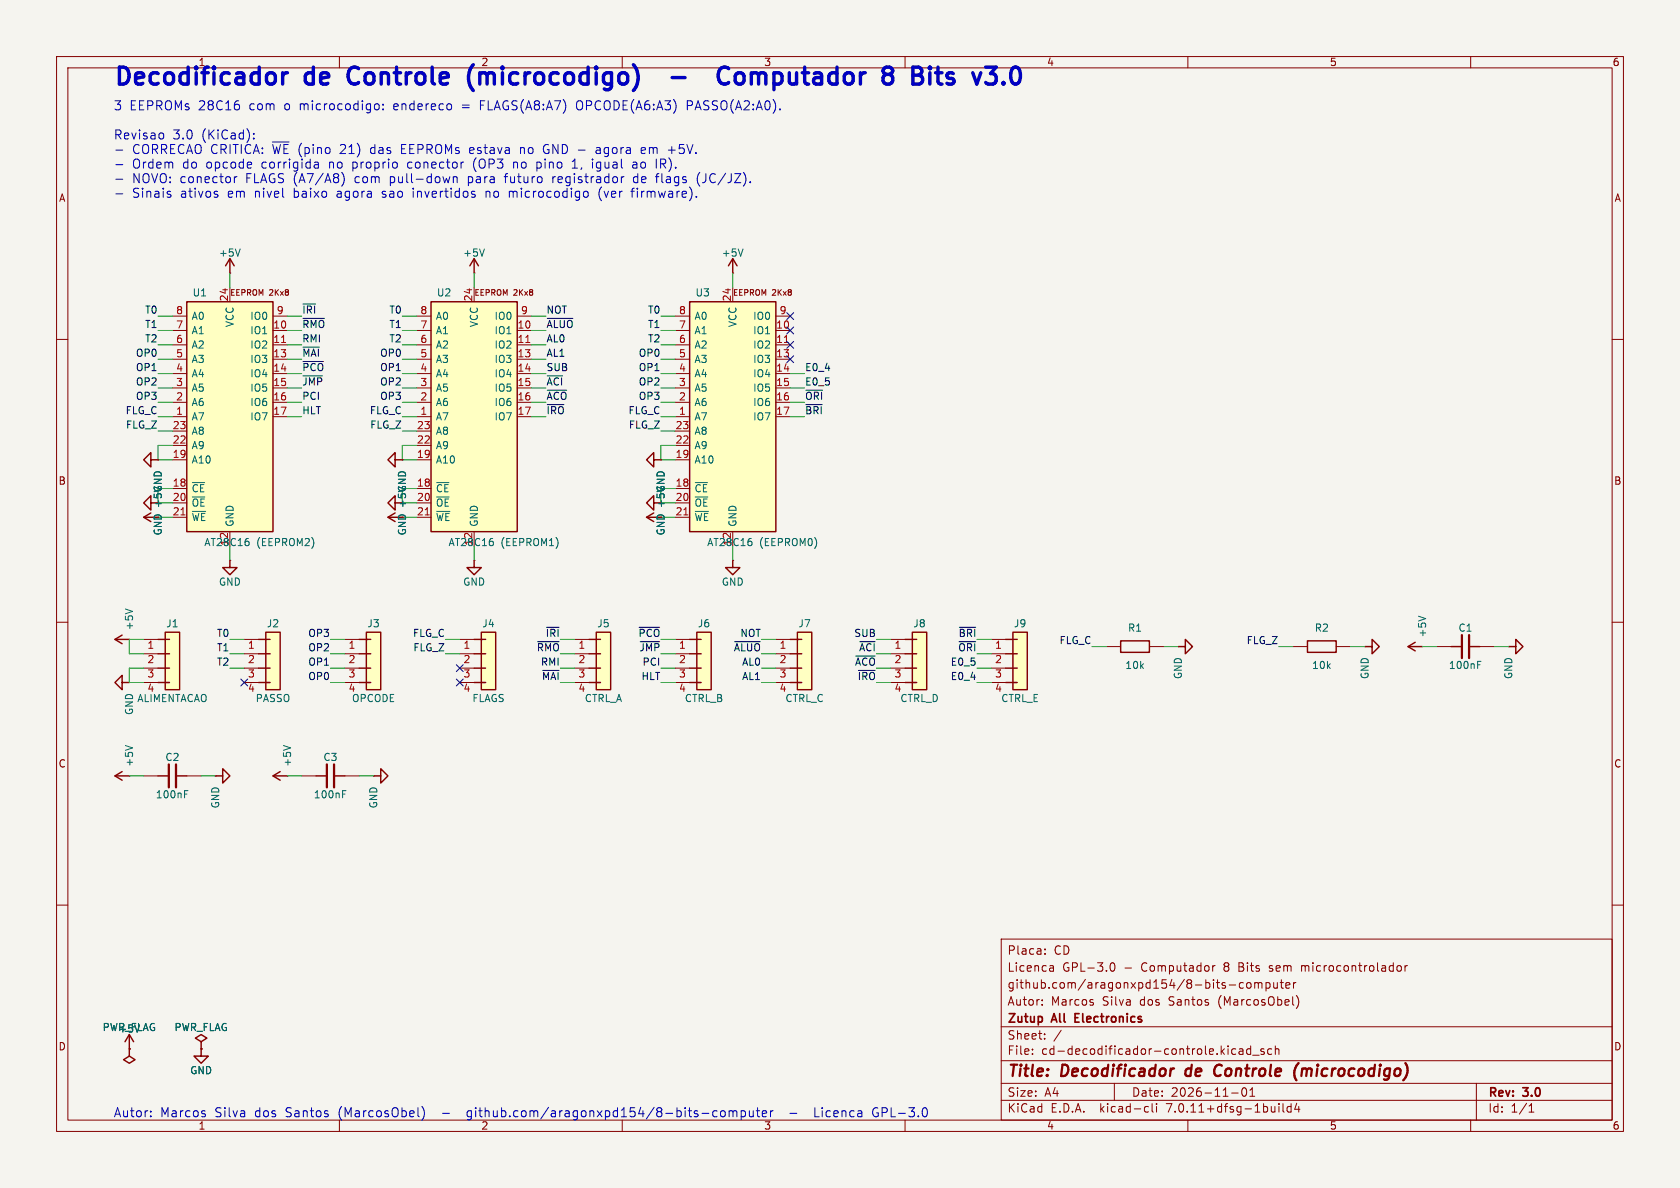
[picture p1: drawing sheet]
<svg xmlns="http://www.w3.org/2000/svg" width="297mm" height="210mm" viewBox="0 0 297 210" stroke-linecap="round" stroke-linejoin="round" font-family="sans-serif">
<path d="M0 0h297v210h-297z" fill="#f5f4ef" stroke="#f5f4ef" stroke-width=".18"/>
<g fill="none" stroke="#840000" stroke-width=".18">
<path d="M10 10h277v190h-277zM12 12h273v186h-273zM60 10v2M110 10v2M160 10v2M210 10v2M260 10v2M10 60h2M30.5 58.4h2.5M30.5 55.9h2.5M40.6 48.3h.1M40.6 50.8v2.5"/>
<path d="M48.3 58.4h2.5M48.3 55.9h2.5M73.7 58.4h2.5M73.7 55.9h2.5M83.8 48.3h.1M83.8 50.8v2.5M91.4 58.4h2.6M91.4 55.9h2.6M119.4 58.4h2.5M119.4 55.9h2.5M129.5 48.3h.1M129.5 50.8v2.5"/>
<path d="M137.2 58.4h2.5M137.2 55.9h2.5M285 60h2M30.5 73.7h2.5M30.5 61h2.5M30.5 63.5h2.5M30.5 66h2.5M30.5 68.6h2.5M30.5 71.1h2.5M30.5 78.7h2.5M30.5 76.2h2.5M48.3 73.7h2.5"/>
<path d="M48.3 61h2.5M48.3 63.5h2.5M48.3 66h2.5M48.3 68.6h2.5M48.3 71.1h2.5M73.7 73.7h2.5M73.7 61h2.5M73.7 63.5h2.5M73.7 66h2.5M73.7 68.6h2.5M73.7 71.1h2.5M73.7 78.7h2.5"/>
<path d="M73.7 76.2h2.5M91.4 73.7h2.6M91.4 61h2.6M91.4 63.5h2.6M91.4 66h2.6M91.4 68.6h2.6M91.4 71.1h2.6M119.4 73.7h2.5M119.4 61h2.5M119.4 63.5h2.5M119.4 66h2.5M119.4 68.6h2.5"/>
<path d="M119.4 71.1h2.5M119.4 78.7h2.5M119.4 76.2h2.5M137.2 73.7h2.5M137.2 61h2.5M137.2 63.5h2.5M137.2 66h2.5M137.2 68.6h2.5M137.2 71.1h2.5M27.9 81.3h.1M30.5 86.4h2.5M30.5 81.3h2.5"/>
<path d="M30.5 88.9h2.5M30.5 91.4h2.5M40.6 99.1h.1M40.6 94v2.5M71.1 81.3h.1M73.7 86.4h2.5M73.7 81.3h2.5M73.7 88.9h2.5M73.7 91.4h2.5M83.8 99.1h.1M83.8 94v2.5M116.8 81.3h.1"/>
<path d="M119.4 86.4h2.5M119.4 81.3h2.5M119.4 88.9h2.5M119.4 91.4h2.5M129.5 99.1h.1M129.5 94v2.5M10 110h2M22.9 113h.1M25.4 113h2.5M25.4 115.6h2.5M25.4 118.1h2.5M43.2 113h2.5"/>
<path d="M43.2 115.6h2.5M43.2 118.1h2.5M61 113h2.5M61 115.6h2.5M61 118.1h2.5M81.3 113h2.5M81.3 115.6h2.5M81.3 118.1h2.5M101.6 113h2.5M101.6 115.6h2.5M101.6 118.1h2.5M119.4 113h2.5"/>
<path d="M119.4 115.6h2.5M119.4 118.1h2.5M137.2 113h2.5M137.2 115.6h2.5M137.2 118.1h2.5M157.5 113h2.5M157.5 115.6h2.5M157.5 118.1h2.5M175.3 113h2.5M175.3 115.6h2.5M175.3 118.1h2.5M195.6 114.3h2.5"/>
<path d="M203.2 114.3h2.5M208.3 114.3h.1M228.6 114.3h2.5M236.2 114.3h2.6M241.3 114.3h.1M251.5 114.3h.1M254 114.3h2.5M261.6 114.3h2.6M266.7 114.3h.1M285 110h2M22.9 120.7h.1M22.9 137.2h.1"/>
<path d="M25.4 120.7h2.5M25.4 137.2h2.5M33 137.2h2.6M38.1 137.2h.1M43.2 120.7h2.5M50.8 137.2h.1M53.3 137.2h2.6M61 120.7h2.5M61 137.2h2.5M66 137.2h.1M81.3 120.7h2.5M101.6 120.7h2.5"/>
<path d="M119.4 120.7h2.5M137.2 120.7h2.5M157.5 120.7h2.5M175.3 120.7h2.5M10 160h2M285 160h2M177 166h108v32h-108zM184.2 177.6v.1M184.2 176.8v.1M184.7 168.6v.1M184.7 167.8v.1M185.7 170.7h.3l.2 .2v.8"/>
<path d="M186.2 171.6l-.5 .1M186.2 171.1h-.5M193.2 177.3v.3M196.4 170.3l.2-.1a.81 .81 0 0 1 .6 .6 .81 .81 0 0 1-.3 .8l-.2 .1a.81 .81 0 0 1-.3-1.4zM214.4 170.7v1M214.8 170.7l-.3 .1-.1 .2M217.3 174.1h1.2M219.8 173.8l-.4-.1-.3 .3v.4l.1 .2h.6M220.5 173.8l.2-.1 .4 .1 .1 .6-.2 .2-.3 .1-.2-.1zM221.8 173.8l.4-.1 .3 .2M221.8 173.7v1M222.5 173.9l.2-.2 .3 .1 .1 .9"/>
<path d="M222.5 173.9v.8M223.8 173.8l.4-.1 .3 .3v.4l-.1 .2h-.6M223.8 173.7v1.5M225.2 173.7v.9l.4 .1 .2-.1M225.8 173.7v1M226.3 173.7h.6M226.5 173.2v1.3l.4 .2M227.3 174.2l.7-.1v-.3l-.5-.1-.2 .2 .1 .7h.6M228.7 173.7v1M229.1 173.7l-.3 .1-.1 .2M229.2 176a1.72 1.72 0 0 1 0 2.3M230.1 170.7v1"/>
<path d="M230.2 170.8h-.1M247 171l.2-.3 .4 .1 .1 .2v.4l-.1 .2-.4 .1-.2-.3M248.4 170.7v1M248.8 170.7l-.3 .1-.1 .2M22.9 185.4h.1M35.6 185.4h.1M60 198v2M110 198v2M160 198v2M177 194.5h108M177 191.5h108M177 187.5h108"/>
<path d="M177 181.5h108M182.5 186.3v.1M182.5 185.5v.1M184.7 183.6v.1M184.7 182.8v.1M187.6 182.1l-1.3 2M197 191.5v3M202.6 195.6l.4 .1M203 196.5l-.4 .1M203.7 195.1v1.3l.2 .2M204.5 195.1v.1M204.5 195.6v1"/>
<path d="M210 198v2M217.7 193.2h1.2M217.9 186.3h.6M217.9 185.5h.6M219.1 185.5h.6v.9M219.7 192.4l.2-.1a.81 .81 0 0 1 .6 .6 .81 .81 0 0 1-.3 .8l-.2 .1a.81 .81 0 0 1-.3-1.4zM219.7 185.8h-.5a.29 .29 0 0 0-.2 .3 .29 .29 0 0 0 .2 .3l.5-.1M221 193.8h.8M221 192.7l.4-.4v1.5M221.1 185.5l-.4-.1-.3 .3v.4l.1 .2h.6M221.1 184.9v1.5M221.5 186.5h1.1"/>
<path d="M223.5 185.5l-.4-.1-.2 .2 .1 .2 .5 .2v.3h-.6M224.8 185.5l-.4-.1-.3 .3v.4l.1 .2h.6M225.5 185.5l.2-.1 .3 .1 .1 .9M225.5 184.9v1.5M226.1 195.1v.1M226.1 195.6v1M226.8 195.1v1.3l.2 .2M228.2 195.7l-.4-.1-.3 .3v.4l.2 .2h.5M228.2 195.1v1.5M229.2 195l-.3 1.1h.9M229.6 195.6v1M260 198v2"/>
<path d="M261 191.5v6.5M270.3 196.6h.9M270.3 195.5l.4-.4v1.5"/>
</g>
<g fill="none" stroke="#840000" stroke-width=".4">
<path d="M258.4 112.3v4M259.7 112.3v4M29.8 135.1v4.1M31.1 135.1v4.1M57.8 135.1v4.1M59.1 135.1v4.1M207.4 188.9h.2M209.7 189.1l-.2 .7 .4 .4M214.8 189.9a.68 .68 0 0 0 .9 .2M215.6 188.2a.88 .88 0 0 0-.9 .9M229.6 187.9a2.35 2.35 0 0 0-.4 3.1M230.2 188.9l-.1 1.3"/>
<path d="M230.5 188.9l-.3 .2"/>
</g>
<path d="M190.1 179.9h.5M190.8 179.2h-.7v1.5h.7" fill="none" stroke="#840000" stroke-width=".3"/>
<g fill="none" stroke="#840000" stroke-width=".25">
<path d="M33 53.3h15.3v40.7h-15.3zM39.9 47l.7-1.3 .8 1.3M40.6 45.7v2.6M76.2 53.3h15.2v40.7h-15.2zM83.1 47l.7-1.3 .8 1.3M83.8 45.7v2.6M121.9 53.3h15.3v40.7h-15.3zM128.8 47l.7-1.3 .8 1.3M129.5 45.7v2.6M25.4 91.4h2.5M26.7 81.3v-1.3l-1.3 1.3 1.3 1.3v-1.3h1.2M26.7 90.7l-1.3 .7 1.3 .8"/>
<path d="M26.7 88.9v-1.3l-1.3 1.3 1.3 1.3v-1.3h1.2M40.6 99.1v1.2h1.3l-1.3 1.3-1.2-1.3h1.2M68.6 91.4h2.5M69.8 88.9v-1.3l-1.2 1.3 1.2 1.3v-1.3h1.3M69.8 81.3v-1.3l-1.2 1.3 1.2 1.3v-1.3h1.3M69.8 90.7l-1.2 .7 1.2 .8M83.8 99.1v1.2h1.3l-1.3 1.3-1.3-1.3h1.3M114.3 91.4h2.5M115.6 88.9v-1.3l-1.3 1.3 1.3 1.3v-1.3h1.2M115.6 81.3v-1.3l-1.3 1.3 1.3 1.3v-1.3h1.2M115.6 90.7l-1.3 .7 1.3 .8M129.5 99.1v1.2h1.3l-1.3 1.3-1.2-1.3h1.2"/>
<path d="M20.3 113h2.6M21.6 112.3l-1.3 .7 1.3 .8M27.9 118.1h2.1M27.9 115.6h2.1M27.9 113h2.1M29.2 111.8h2.5v10.1h-2.5zM45.7 118.1h2.1M45.7 115.6h2.1M45.7 113h2.1M47 111.8h2.5v10.1h-2.5zM63.5 118.1h2M63.5 115.6h2"/>
<path d="M63.5 113h2M64.8 111.8h2.5v10.1h-2.5zM83.8 118.1h2.1M83.8 115.6h2.1M83.8 113h2.1M85.1 111.8h2.5v10.1h-2.5zM104.1 118.1h2.1M104.1 115.6h2.1M104.1 113h2.1M105.4 111.8h2.5v10.1h-2.5zM121.9 118.1h2.1M121.9 115.6h2.1"/>
<path d="M121.9 113h2.1M123.2 111.8h2.5v10.1h-2.5zM139.7 118.1h2M139.7 115.6h2M139.7 113h2M141 111.8h2.5v10.1h-2.5zM160 118.1h2.1M160 115.6h2.1M160 113h2.1M161.3 111.8h2.5v10.1h-2.5zM177.8 118.1h2M177.8 115.6h2"/>
<path d="M177.8 113h2M179.1 111.8h2.5v10.1h-2.5zM198.1 113.3h5.1v2h-5.1zM208.3 114.3h1.2v-1.3l1.3 1.3-1.3 1.3v-1.3M231.1 113.3h5.1v2h-5.1zM241.3 114.3h1.3v-1.3l1.2 1.3-1.2 1.3v-1.3M248.9 114.3h2.6M250.2 113.5l-1.3 .8 1.3 .8M256.5 114.3h1.9M259.7 114.3h1.9M266.7 114.3h1.3v-1.3l1.2 1.3-1.2 1.3v-1.3M20.3 137.2h2.6"/>
<path d="M21.6 120.7v-1.3l-1.3 1.3 1.3 1.2v-1.2h1.3M21.6 136.4l-1.3 .8 1.3 .7M27.9 120.7h2.1M27.9 137.2h1.9M31.1 137.2h1.9M38.1 137.2h1.3v-1.3l1.2 1.3-1.2 1.2v-1.2M45.7 120.7h2.1M48.3 137.2h2.5M49.5 136.4l-1.2 .8 1.2 .7M55.9 137.2h1.9M59.1 137.2h1.9M63.5 120.7h2"/>
<path d="M66 137.2h1.3v-1.3l1.3 1.3-1.3 1.2v-1.2M83.8 120.7h2.1M104.1 120.7h2.1M121.9 120.7h2.1M139.7 120.7h2M160 120.7h2.1M177.8 120.7h2M22.1 184.2l.8-1.3 .7 1.3M22.9 182.9v3.8l1 .6-1 .7-1.1-.7 1.1-.6M35.6 184.2l1-.7-1-.6-1.1 .6 1.1 .7v2.5h1.2l-1.2 1.3-1.3-1.3h1.3"/>
</g>
<g fill="none" stroke="#006464" stroke-width=".18">
<path d="M42.5 44l-.5 1.3M85.6 44l-.4 1.3M131.4 44l-.5 1.3M44 95.8v.5M87.2 95.8v.5M132.9 95.8v.5M22.2 107.7l1.2 .4M250.8 108.9l1.2 .5M261.2 117.5h.5M261.2 116.9h.6M22.2 131.8l1.2 .4M32.6 139.8h.6"/>
<path d="M50.1 131.8l1.3 .4M60.6 139.8h.6M32.6 140.4h.5M60.6 140.4h.4"/>
</g>
<g fill="#ffffc2" stroke="#ffffc2" stroke-width=".18">
<path d="M76.2 53.3h15.2v40.7h-15.2z"/>
<path d="M85.1 111.8h2.5v10.1h-2.5z"/>
<path d="M105.4 111.8h2.5v10.1h-2.5z"/>
<path d="M121.9 53.3h15.3v40.7h-15.3z"/>
<path d="M123.2 111.8h2.5v10.1h-2.5z"/>
<path d="M29.2 111.8h2.5v10.1h-2.5z"/>
<path d="M47 111.8h2.5v10.1h-2.5z"/>
<path d="M179.1 111.8h2.5v10.1h-2.5z"/>
<path d="M64.8 111.8h2.5v10.1h-2.5z"/>
<path d="M141 111.8h2.5v10.1h-2.5z"/>
<path d="M33 53.3h15.3v40.7h-15.3z"/>
<path d="M161.3 111.8h2.5v10.1h-2.5z"/>
</g>
<path d="M49.8 60.5h.7M93 60.5h.7M138.7 60.5h.7M32 91h.7M75.2 91h.7M120.9 91h.7" fill="none" stroke="#a90000" stroke-width=".18"/>
<g fill="none" stroke="#0f0f0f" stroke-width=".18">
<path d="M53.6 56.3h3.8M96.7 56.3h4.6M53.6 61.4h2.9M53.6 63.9h3.6M53.6 66.4h3.4M96.7 69h3.5M96.7 71.5h3M142.5 69h2.9M142.5 71.5h2.9M95 113.4h3.8M95.9 118.5h2.9M113 110.9h3.6"/>
<path d="M113.2 113.4h3.4M129.9 113.4h4.5M151.3 116h3.4M151.8 118.5h2.9M169.5 113.4h3M169.6 110.9h2.9"/>
</g>
<g fill="none" stroke="#0000c2" stroke-width=".18">
<path d="M66.5 18.4h.4l.1 .3v.6l-.5 .1M67.7 19.3v.1M67.7 18.4v.2M84.9 17.8v1.6M101.9 18.9l.3 .4M121.5 18.7h.6M122.1 17.8h-.6v1.6M20.5 26.5h1.2M20.5 29.1h1.2M20.5 31.7h1.2M20.5 34.3h1.2M28.6 23.5l.3 .3v.5l-.3 .3"/>
<path d="M30 34.3l.2 .3-.2 .3M30 33.8l.2 .1M38.3 34.3l.2 .3-.2 .3M38.3 33.8l.2 .1M41.4 31.2v1.1M41.6 31.3l-.2 .2M44.9 24.4v.2M44.9 23.6v.1M48.1 25.1h3M55.6 29.6h.7M56.2 28.7l.1 1M56.3 29l-.7 .2"/>
<path d="M60.6 30.8a1.86 1.86 0 0 1-.2 2.1M79.5 31.2l-.3 1.1M80.1 31.2v1.1M80.1 31.4l.3-.2 .3 .1 .1 1M81.8 28.7h.2M83.8 34.3l.2 .3-.2 .3M85.9 33.8v1.1M86 33.9l-.1 .1M90 33.8v1.1M90.5 33.8l-.5 .2M90.8 28.7v1M91 28.7l-.2 .1"/>
<path d="M92 26.1v1M92.3 26.1l-.3 .1M94.9 29.6l.5 .1M94.9 28.7v1.6M95.4 28.7h-.5M96.4 25.6l-.3 .6v.6l.3 .3M97.7 31.2v1.1M97.9 31.3l-.2 .2M101.2 29.7h.9M101.5 28.4l-.3 .2M101.6 28.1v1.6M103.8 33.9l.2 .2v.5l-.2 .2-.3 .1"/>
<path d="M104.7 28.1v.2M104.7 28.7v1M105.4 26.2h.6M106 33.7v1.1l.3 .7M106 26.5h-.4a.31 .31 0 0 0-.3 .3 .31 .31 0 0 0 .3 .3h.4M110 31.3l-.1 .2M111.5 33.8h.6M112.1 33.3l-.3 .1v.1v1.4M112.3 31.2l-.3 .3v.5l.3 .3M112.6 29l-.5 .1a.31 .31 0 0 0-.3 .3 .31 .31 0 0 0 .3 .3l.5-.1M114.1 26.3l-.2-.2h-.3l-.2 .2v.8h.6M114.1 26.5l-.7 .1"/>
<path d="M115.9 31.2h.6M116 28.1v1.6M116.2 30.8l-.1 .1M116.3 30.7h.2M116.8 28.1v1.6M116.8 29h.6M118.2 26.5h1.2M118.8 25.9v1.2M123.7 30.5a1.84 1.84 0 0 0 0 2.4M26.7 197.3v.1M26.7 196.4v.2M36.3 197v.3"/>
<path d="M74.6 195.6a1.83 1.83 0 0 1 0 2.4M82.7 197.9l.1 .1M82.7 196.4l-.1 .3v.4l.1 .2M126 197.1l.3 .3 .5-.1M126.8 196.4h-.5l-.3 .3M127.5 196.4h.4l.3 .3v.4l-.3 .3-.4-.1-.1-.2v-.4zM128.9 196.5l.5-.1 .2 .2M128.9 196.4v1M129.6 196.6l.2-.2h.4l.1 1M129.6 196.6v.8M131 196.4h.5l.3 .3v.4l-.2 .2h-.6M131 196.4v1.6"/>
<path d="M132.5 196.4l.1 .9 .3 .1 .3-.1M133.2 196.4v1M133.7 196.4h.6M133.9 195.8v1.4l.1 .1 .3 .1M134.8 196.9l.7-.2v-.3h-.5l-.2 .2v.7h.7M136.2 196.4v1M136.7 196.4h-.3l-.2 .3M139.6 196.8h1.3M144.1 195.8v1.6h.7M155 196.7h.3M155.2 195.9a.79 .79 0 0 0-1 .6 .79 .79 0 0 0 .6 .9l.4-.1"/>
</g>
<g fill="none" stroke="#0000c2" stroke-width=".6">
<path d="M22.5 12.3l-.2-.3-.5-.1h-.7v3M33.3 11.9v3M34.7 11.9l-.2 .1 .2 .1M36.8 11.9l-.5 .1M37.8 11.9l-.1 .1 .1 .1M37.8 11.9l.2 .1-.2 .1M37.8 11.9v.2M45.8 11.9v3M50 12.9v2M50.8 12.9a.77 .77 0 0 0-.8 .5M55.4 11.9v3M63.4 12.1a1.12 1.12 0 0 0-1.3-.1 1.12 1.12 0 0 0-.6 1.1v.5l.3 .8"/>
<path d="M70.1 11.9v2.5M76.4 11.9v2.5M83.7 11.4a3.4 3.4 0 0 0 0 4.6M88.8 11.9l-.1 .1 .1 .1M88.8 11.9l.2 .1-.2 .1M88.8 11.9v.2M104 11.9v3M105.4 11.9l-.1 .1 .1 .1M105.4 11.9l.1 .1-.1 .1M105.4 11.9v.2M112 11.4l.5 .9M118.8 13.7h2.3"/>
<path d="M128.8 12.1a1.12 1.12 0 0 0-1.3-.1 1.12 1.12 0 0 0-.5 1.1 1.27 1.27 0 0 0 .3 1.4 1.27 1.27 0 0 0 1.4 .2l.1-.1M130.1 13.1a.81 .81 0 0 1 .8-.3 .81 .81 0 0 1 .6 .6v.9a.81 .81 0 0 1-.7 .6 .81 .81 0 0 1-.8-.6v-.9zM132.8 12.9v2M133.3 12.9l-.5 .2M142.3 11.9v2.5M148 11.9v3M156.3 12.1l.4-.2h.6l.4 .2M161.4 11.9h1a.73 .73 0 0 1 .6 .7 .73 .73 0 0 1-.6 .7 .8 .8 0 0 1 .7 .7 .8 .8 0 0 1-.6 .9h-1.1zM161.4 13.3h1M164.4 11.9l-.1 .1 .1 .1M164.4 11.9l.1 .1-.1 .1M164.4 11.9v.2"/>
<path d="M165.8 11.9v2.5M168.3 13.9l.2 .1 .2 .3-.2 .4-.2 .2M168.3 12.9l.2 .1M174.3 11.9h1.8l-1 1.1M179 12.1a.69 .69 0 0 1 1.1 0M180.3 12.4l.1 .6-.1 1.3"/>
</g>
<g fill="none" stroke="#009600" stroke-width=".18">
<path d="M27.9 58.4h2.6M27.9 55.9h2.6M40.6 48.3v2.5M50.8 58.4h2.5M50.8 55.9h2.5M71.1 58.4h2.6M71.1 55.9h2.6M83.8 48.3v2.5M94 58.4h2.5M94 55.9h2.5M116.8 58.4h2.6M116.8 55.9h2.6"/>
<path d="M129.5 48.3v2.5M27.9 76.2h2.6M27.9 68.6h2.6M27.9 66h2.6M27.9 73.7h2.6M27.9 63.5h2.6M27.9 61h2.6M27.9 71.1h2.6M30.5 78.7h-2.6v2.6h2.6M50.8 68.6h2.5M50.8 66h2.5M50.8 73.7h2.5"/>
<path d="M50.8 63.5h2.5M50.8 61h2.5M50.8 71.1h2.5M71.1 76.2h2.6M71.1 68.6h2.6M71.1 66h2.6M71.1 73.7h2.6M71.1 63.5h2.6M71.1 61h2.6M71.1 71.1h2.6M73.7 78.7h-2.6v2.6h2.6M94 68.6h2.5"/>
<path d="M94 66h2.5M94 73.7h2.5M94 63.5h2.5M94 61h2.5M94 71.1h2.5M116.8 76.2h2.6M116.8 68.6h2.6M116.8 66h2.6M116.8 73.7h2.6M116.8 63.5h2.6M116.8 61h2.6M116.8 71.1h2.6"/>
<path d="M119.4 78.7h-2.6v2.6h2.6M139.7 68.6h2.5M139.7 66h2.5M139.7 73.7h2.5M139.7 71.1h2.5M27.9 91.4h2.6M27.9 88.9h2.6M27.9 86.4h2.6M40.6 96.5v2.6M71.1 91.4h2.6M71.1 88.9h2.6M71.1 86.4h2.6"/>
<path d="M83.8 96.5v2.6M116.8 91.4h2.6M116.8 88.9h2.6M116.8 86.4h2.6M129.5 96.5v2.6M25.4 113h-2.5v2.6h2.5M25.4 118.1h-2.5v2.6h2.5M40.6 113h2.6M40.6 118.1h2.6M40.6 115.6h2.6M58.4 113h2.6M58.4 118.1h2.6"/>
<path d="M58.4 115.6h2.6M78.7 113h2.6M78.7 115.6h2.6M99.1 113h2.5M99.1 118.1h2.5M116.8 113h2.6M116.8 118.1h2.6M116.8 115.6h2.6M134.6 113h2.6M134.6 118.1h2.6M154.9 113h2.6M172.7 113h2.6"/>
<path d="M172.7 118.1h2.6M193 114.3h2.6M205.7 114.3h2.6M226.1 114.3h2.5M238.8 114.3h2.5M251.5 114.3h2.5M264.2 114.3h2.5M22.9 137.2h2.5M35.6 137.2h2.5M50.8 137.2h2.5M58.4 120.7h2.6M63.5 137.2h2.5"/>
<path d="M116.8 120.7h2.6M134.6 120.7h2.6M172.7 120.7h2.6"/>
</g>
<g fill="none" stroke="#000084" stroke-width=".18">
<path d="M139.1 55.3l1.2 1.2M139.1 57.8l1.2 1.2M140.3 55.3l-1.2 1.2M140.3 57.8l-1.2 1.2M139.1 62.9l1.2 1.2M139.1 60.4l1.2 1.2M140.3 62.9l-1.2 1.2M140.3 60.4l-1.2 1.2M80.7 117.5l1.2 1.2M81.9 117.5l-1.2 1.2M42.6 120l1.2 1.3M43.8 120l-1.2 1.3"/>
<path d="M80.7 120l1.2 1.3M81.9 120l-1.2 1.3"/>
</g>
<g font-size="4.2" fill="#0000c2">
<text x="20" y="16.5">Decodificador</text>
<text x="54.2" y="16.5">de</text>
<text x="63" y="16.5">Controle</text>
<text x="85.3" y="16.5">(microcodigo)</text>
<text x="134.4" y="16.5">Computador</text>
<text x="164.7" y="16.5">8</text>
<text x="171.1" y="16.5">Bits</text>
</g>
<g font-size="2.8" fill="#840000">
<text x="178" y="190.9">Title:</text>
<text x="187.7" y="190.9">Decodificador</text>
<text x="210.5" y="190.9">de</text>
<text x="216.3" y="190.9">Controle</text>
<text x="231.2" y="190.9">(microcodigo)</text>
</g>
<g font-size="2.2" fill="#0000c2">
<text x="20" y="19.8">3</text>
<text x="22.9" y="19.8">EEPROMs 28C16</text>
<text x="44.2" y="19.8">com</text>
<text x="50.5" y="19.8">o</text>
<text x="53.3" y="19.8">microcodigo:</text>
<text x="70" y="19.8">endereco</text>
<text x="82.2" y="19.8">=</text>
<text x="85.6" y="19.8">FLAGS(A8:A7)</text>
<text x="102.8" y="19.8">OPCODE(A6:A3)</text>
<text x="122.4" y="19.8">PASSO(A2:A0).</text>
<text x="20" y="25">Revisao</text>
<text x="23.3" y="27.5">CORRECAO CRITICA: ~{WE}</text>
<text x="30.5" y="25">3.0</text>
<text x="35.7" y="25">(KiCad):</text>
<text x="52.9" y="27.5">(pino</text>
<text x="60.5" y="27.5">21)</text>
<text x="65.9" y="27.5">das</text>
<text x="71.5" y="27.5">EEPROMs estava</text>
<text x="92.8" y="27.5">no</text>
<text x="97" y="27.5">GND -</text>
<text x="106.6" y="27.5">agora</text>
<text x="114.7" y="27.5">em</text>
<text x="119.6" y="27.5">+5V.</text>
<text x="23.3" y="30.1">Ordem</text>
<text x="23.3" y="32.7">NOVO: conector</text>
<text x="23.3" y="35.3">Sinais</text>
<text x="31.9" y="35.3">ativos</text>
<text x="32.3" y="30.1">do</text>
<text x="36.6" y="30.1">opcode</text>
<text x="40.4" y="35.3">em</text>
<text x="43.6" y="32.7">FLAGS (A7/A8)</text>
<text x="45.2" y="35.3">nivel</text>
<text x="46.5" y="30.1">corrigida</text>
<text x="52.2" y="35.3">baixo</text>
<text x="58.5" y="30.1">no</text>
<text x="60" y="35.3">agora</text>
<text x="62.7" y="30.1">proprio</text>
<text x="63" y="32.7">com</text>
<text x="68.1" y="35.3">sao</text>
<text x="69.4" y="32.7">pull-down</text>
<text x="72.6" y="30.1">conector</text>
<text x="73.7" y="35.3">invertidos</text>
<text x="83.3" y="32.7">para</text>
<text x="84.3" y="30.1">(OP3</text>
<text x="86.7" y="35.3">no</text>
<text x="90" y="32.7">futuro</text>
<text x="90.9" y="35.3">microcodigo</text>
<text x="91.6" y="30.1">no</text>
<text x="95.8" y="30.1">pino</text>
<text x="98.5" y="32.7">registrador</text>
<text x="102.3" y="30.1">1,</text>
<text x="105.9" y="30.1">igual</text>
<text x="106.9" y="35.3">(ver</text>
<text x="112.9" y="35.3">firmware).</text>
<text x="113" y="32.7">de</text>
<text x="113.2" y="30.1">ao</text>
<text x="117.1" y="32.7">flags</text>
<text x="117.5" y="30.1">IR).</text>
<text x="124.4" y="32.7">(JC/JZ).</text>
<text x="20" y="197.8">Autor:</text>
<text x="28.3" y="197.8">Marcos</text>
<text x="38" y="197.8">Silva</text>
<text x="45.2" y="197.8">dos</text>
<text x="50.7" y="197.8">Santos</text>
<text x="60.2" y="197.8">(MarcosObel)</text>
<text x="78.7" y="197.8">-</text>
<text x="83.4" y="197.8">github.com/aragonxpd154/8-bits-computer</text>
<text x="145.4" y="197.8">Licenca</text>
<text x="155.8" y="197.8">GPL-3.0</text>
</g>
<g font-size="2.1" fill="#840000">
<text x="178" y="172">Licenca</text>
<text x="178" y="169">Placa:</text>
<text x="186.3" y="169">CD</text>
<text x="187.8" y="172">GPL-3.0</text>
<text x="198.7" y="172">-</text>
<text x="201.9" y="172">Computador</text>
<text x="216.6" y="172">8</text>
<text x="219.4" y="172">Bits</text>
<text x="224.9" y="172">sem</text>
<text x="230.7" y="172">microcontrolador</text>
<text x="178" y="178">Autor:</text>
<text x="178" y="175">github.com/aragonxpd154/8-bits-computer</text>
<text x="185.8" y="178">Marcos</text>
<text x="195" y="178">Silva</text>
<text x="201.7" y="178">dos</text>
<text x="206.9" y="178">Santos</text>
<text x="215.8" y="178">(MarcosObel)</text>
<text x="178" y="184">Sheet:</text>
<text x="178" y="181.2">Zutup</text>
<text x="186.1" y="181.2">All</text>
<text x="190.7" y="181.2">Electronics</text>
<text x="178" y="186.7">File:</text>
<text x="184.1" y="186.7">cd-decodificador-controle.kicad_sch</text>
<text x="178" y="196.9">KiCad</text>
<text x="178" y="194.1">Size:</text>
<text x="184.7" y="194.1">A4</text>
<text x="185.7" y="196.9">E.D.A.</text>
<text x="194.6" y="196.9">kicad-cli</text>
<text x="200" y="194.1">Date:</text>
<text x="206.5" y="196.9">7.0.11+dfsg-1build4</text>
<text x="207" y="194.1">2026-11-01</text>
<text x="263" y="194.3">Rev:</text>
<text x="263" y="196.9">Id:</text>
<text x="267.1" y="196.9">1/1</text>
<text x="269.4" y="194.3">3.0</text>
</g>
<text font-size="1.8" fill="#0000c2" x="35" y="11.9">1</text>
<g font-size="1.8" fill="#840000">
<text x="85" y="11.9">2</text>
<text x="135" y="11.9">3</text>
<text x="185" y="11.9">4</text>
<text x="235" y="11.9">5</text>
<text x="285" y="11.9">6</text>
<text x="10.3" y="35.9">A</text>
<text x="285.3" y="35.9">A</text>
<text x="10.3" y="85.9">B</text>
<text x="285.3" y="85.9">B</text>
<text x="28.8" y="94.7" transform="rotate(-90 28.8 94.7)">GND +5VGND</text>
<text x="72" y="94.7" transform="rotate(-90 72 94.7)">GND +5VGND</text>
<text x="117.7" y="94.7" transform="rotate(-90 117.7 94.7)">GND +5VGND</text>
<text x="10.3" y="135.9">C</text>
<text x="285.3" y="135.9">C</text>
<text x="10.3" y="185.9">D</text>
<text x="285.3" y="185.9">D</text>
<text x="35" y="199.9">1</text>
<text x="85" y="199.9">2</text>
<text x="135" y="199.9">3</text>
<text x="185" y="199.9">4</text>
<text x="235" y="199.9">5</text>
<text x="285" y="199.9">6</text>
</g>
<g font-size="1.8" fill="#006464">
<text x="38.6" y="45.6">+5V</text>
<text x="81.8" y="45.6">+5V</text>
<text x="127.5" y="45.6">+5V</text>
<text x="34" y="52.6">U1</text>
<text x="77.1" y="52.6">U2</text>
<text x="122.9" y="52.6">U3</text>
<text x="33.8" y="59.3">A1</text>
<text x="33.8" y="56.7">A0</text>
<text x="41.5" y="57.9" transform="rotate(-90 41.5 57.9)">VCC</text>
<text x="44.2" y="59.3">IO1</text>
<text x="44.2" y="56.7">IO0</text>
<text x="77" y="59.3">A1</text>
<text x="77" y="56.7">A0</text>
<text x="84.7" y="57.9" transform="rotate(-90 84.7 57.9)">VCC</text>
<text x="87.3" y="59.3">IO1</text>
<text x="87.3" y="56.7">IO0</text>
<text x="122.7" y="59.3">A1</text>
<text x="122.7" y="56.7">A0</text>
<text x="130.4" y="57.9" transform="rotate(-90 130.4 57.9)">VCC</text>
<text x="133.1" y="59.3">IO1</text>
<text x="133.1" y="56.7">IO0</text>
<text x="33.8" y="64.4">A3</text>
<text x="33.8" y="61.8">A2</text>
<text x="44.2" y="61.8">IO2</text>
<text x="44.2" y="64.4">IO3</text>
<text x="77" y="64.4">A3</text>
<text x="77" y="61.8">A2</text>
<text x="87.3" y="61.8">IO2</text>
<text x="87.3" y="64.4">IO3</text>
<text x="122.7" y="64.4">A3</text>
<text x="122.7" y="61.8">A2</text>
<text x="133.1" y="61.8">IO2</text>
<text x="133.1" y="64.4">IO3</text>
<text x="33.8" y="72">A6</text>
<text x="33.8" y="69.4">A5</text>
<text x="33.8" y="66.9">A4</text>
<text x="44.2" y="66.9">IO4</text>
<text x="44.2" y="69.4">IO5</text>
<text x="44.2" y="72">IO6</text>
<text x="77" y="72">A6</text>
<text x="77" y="69.4">A5</text>
<text x="77" y="66.9">A4</text>
<text x="87.3" y="66.9">IO4</text>
<text x="87.3" y="69.4">IO5</text>
<text x="87.3" y="72">IO6</text>
<text x="122.7" y="72">A6</text>
<text x="122.7" y="69.4">A5</text>
<text x="122.7" y="66.9">A4</text>
<text x="133.1" y="66.9">IO4</text>
<text x="133.1" y="69.4">IO5</text>
<text x="133.1" y="72">IO6</text>
<text x="33.8" y="74.5">A7</text>
<text x="33.8" y="77.1">A8</text>
<text x="44.2" y="74.5">IO7</text>
<text x="77" y="74.5">A7</text>
<text x="77" y="77.1">A8</text>
<text x="87.3" y="74.5">IO7</text>
<text x="122.7" y="74.5">A7</text>
<text x="122.7" y="77.1">A8</text>
<text x="133.1" y="74.5">IO7</text>
<text x="33.8" y="82.1">A10</text>
<text x="33.8" y="79.6">A9</text>
<text x="77" y="82.1">A10</text>
<text x="77" y="79.6">A9</text>
<text x="122.7" y="82.1">A10</text>
<text x="122.7" y="79.6">A9</text>
<text x="33.8" y="87.2">~{CE}</text>
<text x="33.8" y="89.8">~{OE}</text>
<text x="77" y="87.2">~{CE}</text>
<text x="77" y="89.8">~{OE}</text>
<text x="122.7" y="87.2">~{CE}</text>
<text x="122.7" y="89.8">~{OE}</text>
<text x="33.8" y="92.3">~{WE}</text>
<text x="41.5" y="93.2" transform="rotate(-90 41.5 93.2)">GND</text>
<text x="77" y="92.3">~{WE}</text>
<text x="84.7" y="93.2" transform="rotate(-90 84.7 93.2)">GND</text>
<text x="122.7" y="92.3">~{WE}</text>
<text x="130.4" y="93.2" transform="rotate(-90 130.4 93.2)">GND</text>
<text x="36" y="96.7">AT28C16</text>
<text x="40.4" y="96.6" transform="rotate(-90 40.4 96.6)">12</text>
<text x="45.4" y="96.7">(EEPROM2)</text>
<text x="79.2" y="96.7">AT28C16</text>
<text x="83.6" y="96.6" transform="rotate(-90 83.6 96.6)">12</text>
<text x="88.5" y="96.7">(EEPROM1)</text>
<text x="124.9" y="96.7">AT28C16</text>
<text x="129.3" y="96.6" transform="rotate(-90 129.3 96.6)">12</text>
<text x="134.3" y="96.7">(EEPROM0)</text>
<text x="38.6" y="103.7">GND</text>
<text x="81.8" y="103.7">GND</text>
<text x="127.5" y="103.7">GND</text>
<text x="23.7" y="111.5" transform="rotate(-90 23.7 111.5)">+5V</text>
<text x="29.3" y="111.1">J1</text>
<text x="47.1" y="111.1">J2</text>
<text x="64.8" y="111.1">J3</text>
<text x="85.2" y="111.1">J4</text>
<text x="105.5" y="111.1">J5</text>
<text x="123.3" y="111.1">J6</text>
<text x="141" y="111.1">J7</text>
<text x="161.4" y="111.1">J8</text>
<text x="179.1" y="111.1">J9</text>
<text x="199.3" y="111.9">R1</text>
<text x="232.3" y="111.9">R2</text>
<text x="252.3" y="112.8" transform="rotate(-90 252.3 112.8)">+5V</text>
<text x="257.7" y="111.9">C1</text>
<text x="198.8" y="118.5">10k</text>
<text x="231.9" y="118.5">10k</text>
<text x="256" y="118.5">100nF</text>
<text x="24.2" y="124.3">ALIMENTACAO</text>
<text x="45.1" y="124.3">PASSO</text>
<text x="61.5" y="122.6">4</text>
<text x="62.1" y="124.3">OPCODE</text>
<text x="83.4" y="124.3">FLAGS</text>
<text x="103.3" y="124.3">CTRL_A</text>
<text x="119.9" y="122.6">4</text>
<text x="121" y="124.3">CTRL_B</text>
<text x="137.7" y="122.6">4</text>
<text x="138.8" y="124.3">CTRL_C</text>
<text x="158" y="122.6">4</text>
<text x="159.1" y="124.3">CTRL_D</text>
<text x="176.9" y="124.3">CTRL_E</text>
<text x="209.1" y="120.1" transform="rotate(-90 209.1 120.1)">GND</text>
<text x="242.2" y="120.1" transform="rotate(-90 242.2 120.1)">GND</text>
<text x="267.6" y="120.1" transform="rotate(-90 267.6 120.1)">GND</text>
<text x="23.7" y="126.5" transform="rotate(-90 23.7 126.5)">GND</text>
<text x="23.7" y="135.6" transform="rotate(-90 23.7 135.6)">+5V</text>
<text x="29.1" y="134.7">C2</text>
<text x="51.7" y="135.6" transform="rotate(-90 51.7 135.6)">+5V</text>
<text x="57.1" y="134.7">C3</text>
<text x="27.4" y="141.3">100nF</text>
<text x="39" y="143" transform="rotate(-90 39 143)">GND</text>
<text x="55.4" y="141.3">100nF</text>
<text x="66.9" y="143" transform="rotate(-90 66.9 143)">GND</text>
<text x="18" y="182.5">PWR_FLAG</text>
<text x="20.8" y="182.7">+5V</text>
<text x="30.7" y="182.5">PWR_FLAG</text>
<text x="33.5" y="190.1">GND</text>
</g>
<g font-size="1.8" fill="#a90000">
<text x="40.4" y="53.4" transform="rotate(-90 40.4 53.4)">24</text>
<text x="83.6" y="53.4" transform="rotate(-90 83.6 53.4)">24</text>
<text x="129.3" y="53.4" transform="rotate(-90 129.3 53.4)">24</text>
<text x="31" y="58.2">7</text>
<text x="31" y="55.6">8</text>
<text x="48.2" y="58.2">10</text>
<text x="48.8" y="55.6">9</text>
<text x="74.2" y="58.2">7</text>
<text x="74.2" y="55.6">8</text>
<text x="91.4" y="58.2">10</text>
<text x="92" y="55.6">9</text>
<text x="119.9" y="58.2">7</text>
<text x="119.9" y="55.6">8</text>
<text x="137.1" y="58.2">10</text>
<text x="137.7" y="55.6">9</text>
<text x="31" y="65.8">4</text>
<text x="31" y="63.2">5</text>
<text x="31" y="60.7">6</text>
<text x="48.2" y="60.7">11</text>
<text x="48.2" y="63.2">13</text>
<text x="48.2" y="65.8">14</text>
<text x="74.2" y="65.8">4</text>
<text x="74.2" y="63.2">5</text>
<text x="74.2" y="60.7">6</text>
<text x="91.4" y="60.7">11</text>
<text x="91.4" y="63.2">13</text>
<text x="91.4" y="65.8">14</text>
<text x="119.9" y="65.8">4</text>
<text x="119.9" y="63.2">5</text>
<text x="119.9" y="60.7">6</text>
<text x="137.1" y="60.7">11</text>
<text x="137.1" y="63.2">13</text>
<text x="137.1" y="65.8">14</text>
<text x="31" y="70.9">2</text>
<text x="31" y="68.3">3</text>
<text x="48.2" y="68.3">15</text>
<text x="48.2" y="70.9">16</text>
<text x="74.2" y="70.9">2</text>
<text x="74.2" y="68.3">3</text>
<text x="91.4" y="68.3">15</text>
<text x="91.4" y="70.9">16</text>
<text x="119.9" y="70.9">2</text>
<text x="119.9" y="68.3">3</text>
<text x="137.1" y="68.3">15</text>
<text x="137.1" y="70.9">16</text>
<text x="30.4" y="75.9">23</text>
<text x="31" y="73.4">1</text>
<text x="48.2" y="73.4">17</text>
<text x="73.6" y="75.9">23</text>
<text x="74.2" y="73.4">1</text>
<text x="91.4" y="73.4">17</text>
<text x="119.3" y="75.9">23</text>
<text x="119.9" y="73.4">1</text>
<text x="137.1" y="73.4">17</text>
<text x="30.4" y="81">19</text>
<text x="30.4" y="78.5">22</text>
<text x="73.6" y="81">19</text>
<text x="73.6" y="78.5">22</text>
<text x="119.3" y="81">19</text>
<text x="119.3" y="78.5">22</text>
<text x="30.4" y="86.1">18</text>
<text x="30.4" y="88.6">20</text>
<text x="73.6" y="86.1">18</text>
<text x="73.6" y="88.6">20</text>
<text x="119.3" y="86.1">18</text>
<text x="119.3" y="88.6">20</text>
<text x="30.4" y="91.2">21</text>
<text x="73.6" y="91.2">21</text>
<text x="119.3" y="91.2">21</text>
<text x="26" y="115">1</text>
<text x="26" y="117.6">2</text>
<text x="43.7" y="115">1</text>
<text x="43.7" y="117.6">2</text>
<text x="61.5" y="115">1</text>
<text x="61.5" y="117.6">2</text>
<text x="81.8" y="115">1</text>
<text x="81.8" y="117.6">2</text>
<text x="102.2" y="117.6">2</text>
<text x="119.9" y="115">1</text>
<text x="119.9" y="117.6">2</text>
<text x="137.7" y="117.6">2</text>
<text x="175.8" y="117.6">2</text>
<text x="26" y="120.1">3</text>
<text x="26" y="122.6">4</text>
<text x="43.7" y="120.1">3</text>
<text x="43.7" y="122.6">4</text>
<text x="61.5" y="120.1">3</text>
<text x="81.8" y="120.1">3</text>
<text x="81.8" y="122.6">4</text>
<text x="102.2" y="122.6">4</text>
<text x="119.9" y="120.1">3</text>
<text x="137.7" y="120.1">3</text>
<text x="175.8" y="120.1">3</text>
<text x="175.8" y="122.6">4</text>
</g>
<g font-size="1.8" fill="#0f0f0f">
<text x="25.6" y="55.5">T0</text>
<text x="25.6" y="58.1">T1</text>
<text x="53.3" y="58.1">~{RMO}</text>
<text x="53.3" y="55.5">~{IRI}</text>
<text x="68.7" y="55.5">T0</text>
<text x="68.7" y="58.1">T1</text>
<text x="96.5" y="55.5">NOT</text>
<text x="96.5" y="58.1">~{ALUO}</text>
<text x="114.5" y="58.1">T1</text>
<text x="114.5" y="55.5">T0</text>
<text x="23.9" y="65.7">OP1</text>
<text x="23.9" y="63.2">OP0</text>
<text x="25.6" y="60.6">T2</text>
<text x="53.3" y="60.6">RMI</text>
<text x="53.3" y="63.2">~{MAI}</text>
<text x="53.3" y="65.7">~{PCO}</text>
<text x="67.1" y="65.7">OP1</text>
<text x="67.1" y="63.2">OP0</text>
<text x="68.7" y="60.6">T2</text>
<text x="96.5" y="65.7">SUB</text>
<text x="96.5" y="63.2">AL1</text>
<text x="96.5" y="60.6">AL0</text>
<text x="112.8" y="65.7">OP1</text>
<text x="112.8" y="63.2">OP0</text>
<text x="114.5" y="60.6">T2</text>
<text x="142.2" y="65.7">E0_4</text>
<text x="23.9" y="70.8">OP3</text>
<text x="23.9" y="68.2">OP2</text>
<text x="53.3" y="70.8">PCI</text>
<text x="53.3" y="68.2">~{JMP}</text>
<text x="67.1" y="70.8">OP3</text>
<text x="67.1" y="68.2">OP2</text>
<text x="96.5" y="70.8">~{ACO}</text>
<text x="96.5" y="68.2">~{ACI}</text>
<text x="112.8" y="70.8">OP3</text>
<text x="112.8" y="68.2">OP2</text>
<text x="142.2" y="68.2">E0_5</text>
<text x="142.2" y="70.8">~{ORI}</text>
<text x="22.1" y="73.3">FLG_C</text>
<text x="22.2" y="75.9">FLG_Z</text>
<text x="53.3" y="73.3">HLT</text>
<text x="65.3" y="73.3">FLG_C</text>
<text x="65.4" y="75.9">FLG_Z</text>
<text x="96.5" y="73.3">~{IRO}</text>
<text x="111" y="73.3">FLG_C</text>
<text x="111.1" y="75.9">FLG_Z</text>
<text x="142.2" y="73.3">~{BRI}</text>
<text x="38.3" y="112.7">T0</text>
<text x="54.4" y="112.7">OP3</text>
<text x="72.9" y="112.7">FLG_C</text>
<text x="96.4" y="112.7">~{IRI}</text>
<text x="112.8" y="112.7">~{PCO}</text>
<text x="130.8" y="112.7">NOT</text>
<text x="150.9" y="112.7">SUB</text>
<text x="169.4" y="112.7">~{BRI}</text>
<text x="187.2" y="114">FLG_C</text>
<text x="220.3" y="114">FLG_Z</text>
<text x="38.3" y="117.8">T2</text>
<text x="38.3" y="115.2">T1</text>
<text x="54.4" y="115.2">OP2</text>
<text x="54.4" y="117.8">OP1</text>
<text x="73" y="115.2">FLG_Z</text>
<text x="95.5" y="117.8">RMI</text>
<text x="112.9" y="115.2">~{JMP}</text>
<text x="113.5" y="117.8">PCI</text>
<text x="131.1" y="117.8">AL0</text>
<text x="168" y="117.8">E0_5</text>
<text x="54.4" y="120.3">OP0</text>
<text x="113.3" y="120.3">HLT</text>
<text x="131.1" y="120.3">AL1</text>
<text x="168" y="120.3">E0_4</text>
</g>
<g font-size="1.8" fill="#009600">
<text x="94.8" y="115.2">~{RMO} 1</text>
<text x="129.6" y="115.2">~{ALUO} 1</text>
<text x="151" y="117.8">~{ACO} 2</text>
<text x="151.8" y="115.2">~{ACI} 1</text>
<text x="169.3" y="115.2">~{ORI} 1</text>
<text x="95.7" y="120.3">~{MAI} 3</text>
<text x="151.5" y="120.3">~{IRO} 3</text>
</g>
<g font-size="1.4" fill="#840000">
<text x="40.6" y="52.4">EEPROM 2Kx8</text>
<text x="83.8" y="52.4">EEPROM 2Kx8</text>
<text x="129.5" y="52.4">EEPROM 2Kx8</text>
</g>
</svg>
